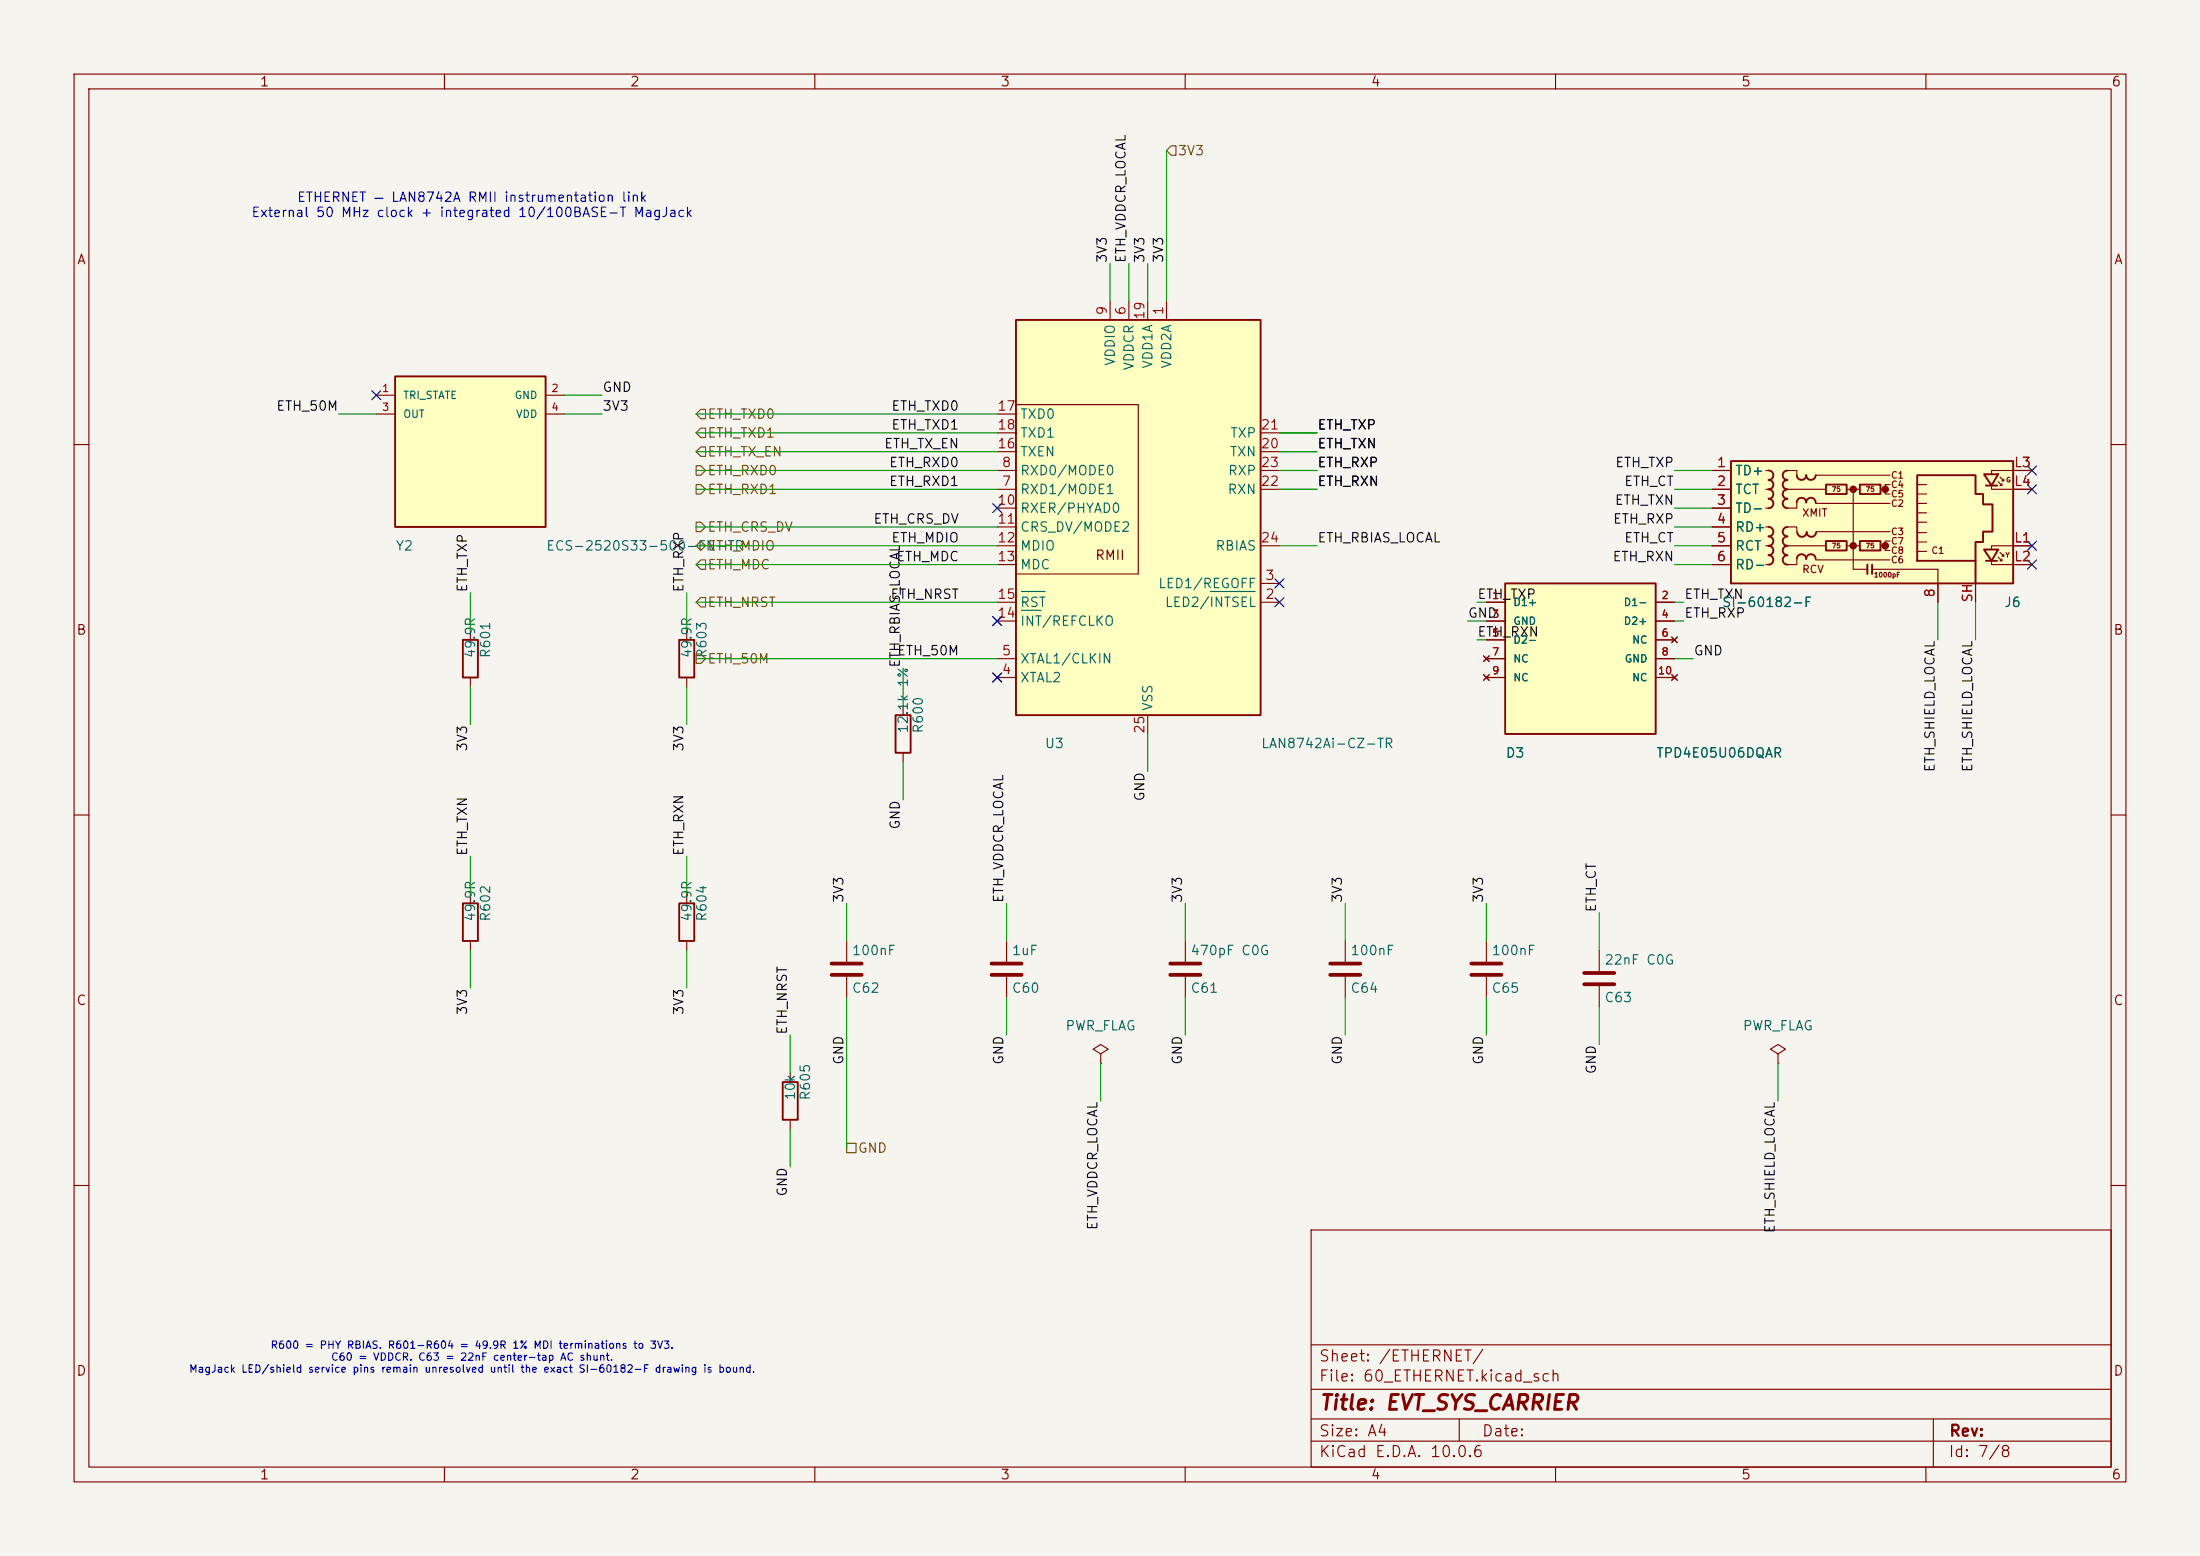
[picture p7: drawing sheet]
<svg xmlns="http://www.w3.org/2000/svg" width="297mm" height="210mm" viewBox="0 0 297 210" stroke-linecap="round" stroke-linejoin="round" font-family="sans-serif">
<path d="M0 0h297v210h-297z" fill="#f5f4ef" stroke="#f5f4ef" stroke-width=".14"/>
<g fill="none" stroke="#840000" stroke-width=".15">
<path d="M10 10h277v190h-277zM12 12h273v186h-273zM60 10v2M110 10v2M160 10v2M210 10v2M260 10v2M10 60h2M285 60h2M10 110h2M285 110h2M114.3 127v2.8"/>
<path d="M114.3 131.8v2.8M215.9 128.3v2.8M215.9 133.1v2.8M10 160h2M177 166h108v32h-108zM285 160h2M60 198v2M110 198v2M160 198v2M177 194.5h108M177 191.5h108M177 187.5h108"/>
<path d="M177 181.5h108M197 191.5v3M210 198v2M260 198v2M261 191.5v6.5"/>
</g>
<path d="M112.3 130h4M112.3 131.6h4M213.9 131.3h4M213.9 132.8h4" fill="none" stroke="#840000" stroke-width=".51"/>
<path d="M233.7 62.2h38.1v16.5h-38.1z" fill="#ffffc2"/>
<g fill="#840000" stroke="#840000" stroke-width=".51">
<circle cx="250.2" cy="66" r=".25"/>
<circle cx="250.2" cy="73.7" r=".25"/>
<circle cx="254.5" cy="66" r=".25"/>
<circle cx="254.5" cy="73.7" r=".25"/>
</g>
<g fill="none" stroke="#840000" stroke-width=".15">
<path d="M231.1 66h2.6M231.1 73.7h2.6M231.1 63.5h2.6M231.1 68.6h2.6M231.1 71.1h2.6M231.1 76.2h2.6M238.4 66h.4M238.4 73.7h.4M238.4 63.5h.4M238.4 68.6h.4M238.4 71.1h.4M238.4 76.2h.4"/>
<path d="M241.3 63.5h1.3v.6M241.3 71.1h1.3v.7M241.3 66h5.2M241.3 73.7h5.1M242.6 67.9v.7h-1.3M242.6 75.6v.6h-1.3M245.1 64.1h10M245.1 67.9h10M245.1 75.6h10M245.2 71.8h9.9M249.3 66h1.8M249.3 73.7h1.8"/>
<path d="M250.2 66v10.8h1.9M252.7 76.8h8.9v4.5M254 66h.5M254 73.7h.5M255.1 65.4h-.6v1.3h.6M255.1 73h-.6v1.3h.6M258.8 67.9h1.3M258.8 69.2h1.3M258.8 70.5h1.3M258.8 71.9h1.3M258.8 73.2h1.3M258.8 65.4h1.3"/>
<path d="M258.8 66.7h1.3M258.8 74.4h1.3M266.7 78.7v2.6M268.9 65.5v.5h5.4M268.9 75.7v.5h5.4M269.7 65l.6 .5h-.3M269.7 75.2l.6 .5h-.3M270 64.4l.5 .5h-.2M270 74.5l.5 .6h-.2M270.3 65.3v.2M270.3 75.4v.3M270.5 64.6v.3"/>
<path d="M270.5 74.8v.3M274.3 63.5h-5.4v.5M274.3 73.7h-5.4v.5"/>
</g>
<g fill="none" stroke="#840000" stroke-width=".25">
<path d="M233.7 62.2h38.1v16.5h-38.1zM238.8 71.1a.64 .64 0 0 1 .6 .7 .64 .64 0 0 1-.6 .6 .64 .64 0 0 1 .6 .6 .64 .64 0 0 1-.6 .7 .64 .64 0 0 1 .6 .6 .64 .64 0 0 1-.6 .6 .64 .64 0 0 1 .6 .7 .64 .64 0 0 1-.6 .6M238.8 63.5a.64 .64 0 0 1 .6 .6 .64 .64 0 0 1-.6 .7 .64 .64 0 0 1 .6 .6 .64 .64 0 0 1-.6 .6 .64 .64 0 0 1 .6 .7 .64 .64 0 0 1-.6 .6M238.8 67.3a.64 .64 0 0 1 .6 .6 .64 .64 0 0 1-.6 .7M241.3 63.5a.63 .63 0 0 0-.6 .6 .63 .63 0 0 0 .6 .7 .64 .64 0 0 0-.6 .6 .64 .64 0 0 0 .6 .6 .64 .64 0 0 0-.6 .7 .64 .64 0 0 0 .6 .6M241.3 71.1a.63 .63 0 0 0-.6 .7 .63 .63 0 0 0 .6 .6 .64 .64 0 0 0-.6 .6 .64 .64 0 0 0 .6 .7 .64 .64 0 0 0-.6 .6 .64 .64 0 0 0 .6 .6 .64 .64 0 0 0-.6 .7 .64 .64 0 0 0 .6 .6M241.3 67.3a.63 .63 0 0 0-.6 .6 .63 .63 0 0 0 .6 .7M245.1 64.1a.64 .64 0 0 1-.6 .7 .64 .64 0 0 1-.7-.7 .64 .64 0 0 1-.6 .7 .64 .64 0 0 1-.6-.7M245.1 67.8a.64 .64 0 0 0-.6-.6 .64 .64 0 0 0-.7 .6 .64 .64 0 0 0-.6-.6 .64 .64 0 0 0-.6 .6M245.1 75.4a.64 .64 0 0 0-.6-.6 .64 .64 0 0 0-.7 .6 .64 .64 0 0 0-.6-.6 .64 .64 0 0 0-.6 .6M245.2 71.8a.64 .64 0 0 1-.7 .7 .64 .64 0 0 1-.6-.7 .64 .64 0 0 1-.6 .7 .64 .64 0 0 1-.7-.7M246.5 65.4h2.8v1.3h-2.8z"/>
<path d="M246.5 73h2.8v1.3h-2.8zM251.1 65.4h2.8v1.3h-2.8zM251.1 73h2.8v1.3h-2.8zM252.1 76.2v1.3M252.7 76.2v1.3M258.8 64.1h7.9v2.6h1v1.4h1.3v3.7h-1.3v1.4h-1v2.5h-7.9zM266.7 75.7v3M267.8 64h1.9l-.8 1.5zM267.8 74.2h1.9l-.8 1.5zM268.1 65.5h1.5M268.1 75.7h1.5"/>
</g>
<path d="M203.2 78.7h20.3v20.4h-20.3z" fill="#ffffc2"/>
<path d="M203.2 78.7h20.3v20.4h-20.3zM62.5 86.4h2v5h-2zM91.7 86.4h2v5h-2z" fill="none" stroke="#840000" stroke-width=".25"/>
<g fill="none" stroke="#840000" stroke-width=".15">
<path d="M63.5 85.1v1.3M63.5 91.4v1.3M92.7 85.1v1.3M92.7 91.4v1.3M200.3 88.5l.7 .8M200.3 91.1l.7 .7M200.7 81.3h2.5M200.7 83.8h2.5M200.7 86.4h2.5M200.7 88.9h2.5M200.7 91.4h2.5M201 88.5l-.7 .8"/>
<path d="M201 91.1l-.7 .7M223.5 81.3h2.6M223.5 83.8h2.6M223.5 86.4h2.6M223.5 88.9h2.6M223.5 91.4h2.6M225.7 86l.7 .7M225.7 91.1l.7 .7M226.4 86l-.7 .7M226.4 91.1l-.7 .7M240 142.2l1-.6-1-.6-1 .6 1 .6v1.3M240 143.5h.1"/>
</g>
<path d="M137.2 43.2h33v53.3h-33z" fill="#ffffc2"/>
<path d="M137.2 43.2h33v53.3h-33zM120.9 96.5h2v5.1h-2zM62.5 121.9h2v5.1h-2zM105.7 146.1h2v5h-2z" fill="none" stroke="#840000" stroke-width=".25"/>
<g fill="none" stroke="#840000" stroke-width=".15">
<path d="M134.6 55.9h2.6M134.6 58.4h2.6M137.2 54.6h16.5v22.9h-16.5M149.9 40.6v2.6M152.4 40.6v2.6M154.9 40.6v2.6M157.5 40.6v2.6M170.2 58.4h2.5M134.6 66h2.6M134.6 63.5h2.6M134.6 68.6h2.6M134.6 71.1h2.6"/>
<path d="M134.6 73.7h2.6M134.6 76.2h2.6M134.6 61h2.6M170.2 78.7h2.5M170.2 66h2.5M170.2 63.5h2.5M170.2 73.7h2.5M170.2 61h2.5M121.9 95.3v1.2M134.6 81.3h2.6M134.6 91.4h2.6M134.6 88.9h2.6"/>
<path d="M134.6 83.8h2.6M154.9 96.5v2.6M170.2 81.3h2.5M121.9 101.6v1.3M63.5 120.7v1.2M63.5 127v1.3M135.9 127v2.8M135.9 131.8v2.8M160 127v2.8M160 131.8v2.8M181.6 127v2.8M181.6 131.8v2.8"/>
<path d="M106.7 144.8v1.3M106.7 151.1v1.3M148.6 142.2l1-.6-1-.6-1 .6 1 .6v1.3M148.6 143.5h.1"/>
</g>
<path d="M137.9 79.8h3.2M163.4 79.8h6M137.9 82.4h2.6" fill="none" stroke="#006464" stroke-width=".15"/>
<path d="M133.9 130h4M133.9 131.6h4M158 130h4.1M158 131.6h4.1M179.6 130h4M179.6 131.6h4" fill="none" stroke="#840000" stroke-width=".51"/>
<path d="M53.3 50.8h20.4v20.3h-20.4z" fill="#ffffc2"/>
<path d="M53.3 50.8h20.4v20.3h-20.4zM91.7 121.9h2v5.1h-2z" fill="none" stroke="#840000" stroke-width=".25"/>
<g fill="none" stroke="#840000" stroke-width=".15">
<path d="M50.8 53.3h2.5M50.8 55.9h2.5M73.7 53.3h2.5M73.7 55.9h2.5M231.1 63.5h2.6M231.1 66h2.6M231.1 68.6h2.6M231.1 71.1h2.6M231.1 73.7h2.6M231.1 76.2h2.6M261.6 78.7v2.6M266.7 78.7v2.6"/>
<path d="M271.8 63.5h2.5M271.8 66h2.5M271.8 73.7h2.5M271.8 76.2h2.5M200.3 88.5l.7 .8M200.3 91.1l.7 .7M200.7 81.3h2.5M200.7 83.8h2.5M200.7 86.4h2.5M200.7 88.9h2.5M200.7 91.4h2.5M201 88.5l-.7 .8"/>
<path d="M201 91.1l-.7 .7M223.5 81.3h2.6M223.5 83.8h2.6M223.5 86.4h2.6M223.5 88.9h2.6M223.5 91.4h2.6M225.7 86l.7 .7M225.7 91.1l.7 .7M226.4 86l-.7 .7M226.4 91.1l-.7 .7M92.7 120.7v1.2M92.7 127v1.3"/>
<path d="M200.7 127v2.8M200.7 131.8v2.8"/>
</g>
<path d="M198.6 130h4.1M198.6 131.6h4.1" fill="none" stroke="#840000" stroke-width=".51"/>
<path d="M158.1 19.7h.6v1.3h-.6l-.6-.7zM94.6 57.8h.6v1.3h-.6l-.6-.7zM94.6 55.2h.6v1.3h-.6l-.6-.6zM94 65.4h.6l.6 .6-.6 .7h-.6zM94 62.9h.6l.6 .6-.6 .6h-.6zM94 73.7l.6-.7 .6 .7-.6 .6zM94 70.5h.6l.6 .6-.6 .7h-.6zM94.6 60.3h.6v1.3h-.6l-.6-.6zM94.6 75.6h.6v1.2h-.6l-.6-.6zM94 88.3h.6l.6 .6-.6 .6h-.6zM94.6 80.6h.6v1.3h-.6l-.6-.6zM114.3 154.3h1.3v1.3h-1.3z" fill="none" stroke="#725600" stroke-width=".15"/>
<g fill="none" stroke="#009600" stroke-width=".15">
<path d="M149.9 35.6v5M152.4 35.6v5M154.9 35.6v5M157.5 20.3v20.3M45.7 55.9h5.1M76.2 55.9h5.1M76.2 53.3h5.1M94 58.4h40.6M94 55.9h40.6M172.7 58.4h5.1M94 76.2h40.6M94 63.5h40.6"/>
<path d="M94 71.1h40.6M94 66h40.6M94 73.7h40.6M94 61h40.6M172.7 63.5h5.1M172.7 66h5.1M172.7 73.7h5.1M172.7 61h5.1M226.1 76.2h5M226.1 63.5h5M226.1 68.6h5M226.1 71.1h5"/>
<path d="M226.1 66h5M226.1 73.7h5M63.5 80v5.1M63.5 92.7v5.1M92.7 80v5.1M92.7 92.7v5.1M94 81.3h40.6M94 88.9h40.6M121.9 90.2v5.1M154.9 99.1v5M198.1 83.8h2.6M199.4 81.3h1.3"/>
<path d="M199.4 86.4h1.3M226.1 81.3h1.2M226.1 83.8h1.2M226.1 88.9h2.5M261.6 81.3v5.1M266.7 81.3v5.1M63.5 115.6v5.1M92.7 115.6v5.1M121.9 102.9v5.1M63.5 128.3v5.1M92.7 128.3v5.1M106.7 139.7v5.1"/>
<path d="M114.3 121.9v5.1M114.3 134.6v20.3M135.9 121.9v5.1M135.9 134.6v5.1M160 121.9v5.1M160 134.6v5.1M181.6 121.9v5.1M181.6 134.6v5.1M200.7 121.9v5.1M200.7 134.6v5.1M215.9 123.2v5.1M215.9 135.9v5.1"/>
<path d="M106.7 152.4v5.1M148.6 143.5v5.1M240 143.5v5.1"/>
</g>
<g fill="none" stroke="#000084" stroke-width=".15">
<path d="M50.2 52.7l1.2 1.2M51.4 52.7l-1.2 1.2M134 68l1.2 1.2M135.2 68l-1.2 1.2M172.1 78.1l1.2 1.2M173.3 78.1l-1.2 1.2M273.7 62.9l1.2 1.2M273.7 65.4l1.2 1.2M273.7 73.1l1.2 1.2M273.7 75.6l1.2 1.2M274.9 62.9l-1.2 1.2M274.9 65.4l-1.2 1.2"/>
<path d="M274.9 73.1l-1.2 1.2M274.9 75.6l-1.2 1.2M134 83.2l1.2 1.2M134 90.8l1.2 1.2M135.2 83.2l-1.2 1.2M135.2 90.8l-1.2 1.2M172.1 80.7l1.2 1.2M173.3 80.7l-1.2 1.2"/>
</g>
<text font-size="2" fill="#840000" x="178" y="190.8">Title: EVT_SYS_CARRIER</text>
<g font-size="1.5" fill="#840000">
<text x="178" y="184.1">Sheet: /ETHERNET/</text>
<text x="178" y="186.8">File: 60_ETHERNET.kicad_sch</text>
<text x="178" y="197">KiCad E.D.A. 10.0.6</text>
<text x="178" y="194.2">Size: A4</text>
<text x="200" y="194.2">Date:</text>
<text x="263" y="197">Id: 7/8</text>
<text x="263" y="194.2">Rev:</text>
</g>
<g font-size="1.3" fill="#840000">
<text x="35" y="12">1</text>
<text x="85" y="12">2</text>
<text x="135" y="12">3</text>
<text x="185" y="12">4</text>
<text x="235" y="12">5</text>
<text x="285" y="12">6</text>
<text x="10.3" y="36">A</text>
<text x="285.3" y="36">A</text>
<text x="147.8" y="75.9">RMII</text>
<text x="10.2" y="86">B</text>
<text x="285.2" y="86">B</text>
<text x="10.2" y="136">C</text>
<text x="285.2" y="136">C</text>
<text x="10.2" y="186">D</text>
<text x="285.2" y="186">D</text>
<text x="35" y="200">1</text>
<text x="85" y="200">2</text>
<text x="135" y="200">3</text>
<text x="185" y="200">4</text>
<text x="235" y="200">5</text>
<text x="285" y="200">6</text>
</g>
<g font-size="1.3" fill="#725600">
<text x="158.9" y="21.3">3V3</text>
<text x="95.4" y="59.4">ETH_TXD1</text>
<text x="95.4" y="56.8">ETH_TXD0</text>
<text x="95.4" y="61.9">ETH_TX_EN</text>
<text x="95.4" y="64.5">ETH_RXD0</text>
<text x="95.4" y="67">ETH_RXD1</text>
<text x="95.4" y="77.2">ETH_MDC</text>
<text x="95.4" y="74.6">ETH_MDIO</text>
<text x="95.4" y="72.1">ETH_CRS_DV</text>
<text x="95.4" y="82.2">ETH_NRST</text>
<text x="95.4" y="89.9">ETH_50M</text>
<text x="115.7" y="155.9">GND</text>
</g>
<g font-size="1.3" fill="#0000c2">
<text x="33.8" y="29.6">External 50 MHz clock + integrated 10/100BASE-T MagJack</text>
<text x="40" y="27.6">ETHERNET — LAN8742A RMII instrumentation link</text>
</g>
<g font-size="1.3" fill="#0f0f0f">
<text x="149.7" y="35.6" transform="rotate(-90 149.7 35.6)">3V3</text>
<text x="152.3" y="35.6" transform="rotate(-90 152.3 35.6)">ETH_VDDCR_LOCAL</text>
<text x="154.8" y="35.6" transform="rotate(-90 154.8 35.6)">3V3</text>
<text x="157.4" y="35.6" transform="rotate(-90 157.4 35.6)">3V3</text>
<text x="81.3" y="53.2">GND</text>
<text x="37.2" y="55.8">ETH_50M</text>
<text x="81.3" y="55.8">3V3</text>
<text x="120.2" y="55.8">ETH_TXD0</text>
<text x="120.2" y="58.3">ETH_TXD1</text>
<text x="177.8" y="58.3">ETH_TXP</text>
<text x="119.3" y="60.8">ETH_TX_EN</text>
<text x="119.9" y="63.4">ETH_RXD0</text>
<text x="119.9" y="65.9">ETH_RXD1</text>
<text x="177.8" y="60.8">ETH_TXN</text>
<text x="177.8" y="63.4">ETH_RXP</text>
<text x="177.8" y="65.9">ETH_RXN</text>
<text x="218" y="63.4">ETH_TXP</text>
<text x="219.2" y="65.9">ETH_CT</text>
<text x="117.8" y="71">ETH_CRS_DV</text>
<text x="217.7" y="71">ETH_RXP</text>
<text x="217.9" y="68.5">ETH_TXN</text>
<text x="120.2" y="73.5">ETH_MDIO</text>
<text x="120.9" y="76.1">ETH_MDC</text>
<text x="177.8" y="73.5">ETH_RBIAS_LOCAL</text>
<text x="217.6" y="76.1">ETH_RXN</text>
<text x="219.2" y="73.5">ETH_CT</text>
<text x="63.4" y="80" transform="rotate(-90 63.4 80)">ETH_TXP</text>
<text x="92.6" y="80" transform="rotate(-90 92.6 80)">ETH_RXP</text>
<text x="120.1" y="81.2">ETH_NRST</text>
<text x="198.1" y="83.7">GND</text>
<text x="199.4" y="81.2">ETH_TXP</text>
<text x="227.3" y="81.2">ETH_TXN</text>
<text x="227.3" y="83.7">ETH_RXP</text>
<text x="121" y="88.8">ETH_50M</text>
<text x="199.4" y="86.2">ETH_RXN</text>
<text x="228.6" y="88.8">GND</text>
<text x="121.8" y="90.2" transform="rotate(-90 121.8 90.2)">ETH_RBIAS_LOCAL</text>
<text x="63.4" y="101.5" transform="rotate(-90 63.4 101.5)">3V3</text>
<text x="92.6" y="101.5" transform="rotate(-90 92.6 101.5)">3V3</text>
<text x="261.5" y="104.3" transform="rotate(-90 261.5 104.3)">ETH_SHIELD_LOCAL</text>
<text x="266.6" y="104.3" transform="rotate(-90 266.6 104.3)">ETH_SHIELD_LOCAL</text>
<text x="121.8" y="112" transform="rotate(-90 121.8 112)">GND</text>
<text x="154.8" y="108.2" transform="rotate(-90 154.8 108.2)">GND</text>
<text x="63.4" y="115.6" transform="rotate(-90 63.4 115.6)">ETH_TXN</text>
<text x="92.6" y="115.6" transform="rotate(-90 92.6 115.6)">ETH_RXN</text>
<text x="114.2" y="121.9" transform="rotate(-90 114.2 121.9)">3V3</text>
<text x="135.8" y="121.9" transform="rotate(-90 135.8 121.9)">ETH_VDDCR_LOCAL</text>
<text x="159.9" y="121.9" transform="rotate(-90 159.9 121.9)">3V3</text>
<text x="181.5" y="121.9" transform="rotate(-90 181.5 121.9)">3V3</text>
<text x="200.5" y="121.9" transform="rotate(-90 200.5 121.9)">3V3</text>
<text x="215.8" y="123.2" transform="rotate(-90 215.8 123.2)">ETH_CT</text>
<text x="63.4" y="137.1" transform="rotate(-90 63.4 137.1)">3V3</text>
<text x="92.6" y="137.1" transform="rotate(-90 92.6 137.1)">3V3</text>
<text x="106.6" y="139.7" transform="rotate(-90 106.6 139.7)">ETH_NRST</text>
<text x="114.2" y="143.8" transform="rotate(-90 114.2 143.8)">GND</text>
<text x="135.8" y="143.8" transform="rotate(-90 135.8 143.8)">GND</text>
<text x="159.9" y="143.8" transform="rotate(-90 159.9 143.8)">GND</text>
<text x="181.5" y="143.8" transform="rotate(-90 181.5 143.8)">GND</text>
<text x="200.5" y="143.8" transform="rotate(-90 200.5 143.8)">GND</text>
<text x="215.8" y="145.1" transform="rotate(-90 215.8 145.1)">GND</text>
<text x="106.6" y="161.6" transform="rotate(-90 106.6 161.6)">GND</text>
<text x="148.5" y="166.1" transform="rotate(-90 148.5 166.1)">ETH_VDDCR_LOCAL</text>
<text x="239.9" y="166.5" transform="rotate(-90 239.9 166.5)">ETH_SHIELD_LOCAL</text>
</g>
<g font-size="1.3" fill="#a90000">
<text x="149.7" y="42.6" transform="rotate(-90 149.7 42.6)">9</text>
<text x="152.3" y="42.6" transform="rotate(-90 152.3 42.6)">6</text>
<text x="154.8" y="43.2" transform="rotate(-90 154.8 43.2)">19</text>
<text x="157.3" y="42.6" transform="rotate(-90 157.3 42.6)">1</text>
<text x="134.6" y="55.7">17</text>
<text x="134.6" y="58.3">18</text>
<text x="170.1" y="58.3">21</text>
<text x="134.6" y="60.8">16</text>
<text x="135.2" y="65.9">7</text>
<text x="135.2" y="63.4">8</text>
<text x="170.1" y="60.8">20</text>
<text x="170.1" y="65.9">22</text>
<text x="170.1" y="63.4">23</text>
<text x="231.7" y="63.4">1</text>
<text x="231.7" y="65.9">2</text>
<text x="271.8" y="63.4">L3</text>
<text x="271.8" y="65.9">L4</text>
<text x="134.6" y="68.4">10</text>
<text x="134.6" y="71">11</text>
<text x="231.7" y="68.4">3</text>
<text x="231.7" y="71">4</text>
<text x="134.6" y="73.5">12</text>
<text x="134.6" y="76.1">13</text>
<text x="170.1" y="73.5">24</text>
<text x="231.7" y="73.5">5</text>
<text x="231.7" y="76.1">6</text>
<text x="271.8" y="73.5">L1</text>
<text x="271.8" y="76.1">L2</text>
<text x="134.6" y="83.7">14</text>
<text x="134.6" y="81.1">15</text>
<text x="170.7" y="81.1">2</text>
<text x="170.7" y="78.6">3</text>
<text x="261.5" y="80.7" transform="rotate(-90 261.5 80.7)">8</text>
<text x="266.6" y="81.4" transform="rotate(-90 266.6 81.4)">SH</text>
<text x="135.2" y="88.8">5</text>
<text x="135.2" y="91.3">4</text>
<text x="154.8" y="99.1" transform="rotate(-90 154.8 99.1)">25</text>
</g>
<g font-size="1.3" fill="#006464">
<text x="150.8" y="49.5" transform="rotate(-90 150.8 49.5)">VDDIO</text>
<text x="153.4" y="50.1" transform="rotate(-90 153.4 50.1)">VDDCR</text>
<text x="155.9" y="49.8" transform="rotate(-90 155.9 49.8)">VDD1A</text>
<text x="158.4" y="49.8" transform="rotate(-90 158.4 49.8)">VDD2A</text>
<text x="137.6" y="56.8">TXD0</text>
<text x="137.6" y="59.4">TXD1</text>
<text x="166" y="59.4">TXP</text>
<text x="137.6" y="64.5">RXD0/MODE0</text>
<text x="137.6" y="61.9">TXEN</text>
<text x="165.7" y="64.5">RXP</text>
<text x="165.9" y="61.9">TXN</text>
<text x="234.2" y="64.5">TD+</text>
<text x="137.6" y="67">RXD1/MODE1</text>
<text x="137.6" y="69.5">RXER/PHYAD0</text>
<text x="165.6" y="67">RXN</text>
<text x="234.2" y="67">TCT</text>
<text x="234.2" y="69.5">TD-</text>
<text x="53.3" y="74.6">Y2</text>
<text x="73.6" y="74.6">ECS-2520S33-500-FN-TR</text>
<text x="137.6" y="72.1">CRS_DV/MODE2</text>
<text x="137.6" y="74.6">MDIO</text>
<text x="137.6" y="77.2">MDC</text>
<text x="164" y="74.6">RBIAS</text>
<text x="234.2" y="72.1">RD+</text>
<text x="234.2" y="74.6">RCT</text>
<text x="234.2" y="77.2">RD-</text>
<text x="137.6" y="82.2">RST</text>
<text x="156.3" y="79.7">LED1/REGOFF</text>
<text x="157.2" y="82.2">LED2/INTSEL</text>
<text x="232.4" y="82.2">SI-60182-F</text>
<text x="270.5" y="82.2">J6</text>
<text x="64.5" y="88.9" transform="rotate(-90 64.5 88.9)">49.9R</text>
<text x="66.5" y="88.9" transform="rotate(-90 66.5 88.9)">R601</text>
<text x="93.7" y="88.9" transform="rotate(-90 93.7 88.9)">49.9R</text>
<text x="95.7" y="88.9" transform="rotate(-90 95.7 88.9)">R603</text>
<text x="137.6" y="89.9">XTAL1/CLKIN</text>
<text x="137.6" y="84.8">INT/REFCLKO</text>
<text x="137.6" y="92.4">XTAL2</text>
<text x="122.9" y="99.1" transform="rotate(-90 122.9 99.1)">12.1k 1%</text>
<text x="124.9" y="99.1" transform="rotate(-90 124.9 99.1)">R600</text>
<text x="141" y="101.3">U3</text>
<text x="155.9" y="96" transform="rotate(-90 155.9 96)">VSS</text>
<text x="170.2" y="101.3">LAN8742Ai-CZ-TR</text>
<text x="203.2" y="102.6">D3</text>
<text x="223.5" y="102.6">TPD4E05U06DQAR</text>
<text x="64.5" y="124.5" transform="rotate(-90 64.5 124.5)">49.9R</text>
<text x="66.5" y="124.5" transform="rotate(-90 66.5 124.5)">R602</text>
<text x="93.7" y="124.5" transform="rotate(-90 93.7 124.5)">49.9R</text>
<text x="95.7" y="124.5" transform="rotate(-90 95.7 124.5)">R604</text>
<text x="114.9" y="129.2">100nF</text>
<text x="136.5" y="129.2">1uF</text>
<text x="160.6" y="129.2">470pF C0G</text>
<text x="182.2" y="129.2">100nF</text>
<text x="201.3" y="129.2">100nF</text>
<text x="216.5" y="130.5">22nF C0G</text>
<text x="114.9" y="134.3">C62</text>
<text x="136.5" y="134.3">C60</text>
<text x="160.6" y="134.3">C61</text>
<text x="182.2" y="134.3">C64</text>
<text x="201.3" y="134.3">C65</text>
<text x="216.5" y="135.6">C63</text>
<text x="143.7" y="139.4">PWR_FLAG</text>
<text x="235.2" y="139.4">PWR_FLAG</text>
<text x="107.6" y="148.6" transform="rotate(-90 107.6 148.6)">10k</text>
<text x="109.7" y="148.6" transform="rotate(-90 109.7 148.6)">R605</text>
</g>
<g font-size="1" fill="#a90000">
<text x="51.5" y="53.2">1</text>
<text x="74.4" y="53.2">2</text>
<text x="51.5" y="55.7">3</text>
<text x="74.4" y="55.7">4</text>
<text x="201.4" y="81.1">1</text>
<text x="201.4" y="83.6">3</text>
<text x="224.2" y="81.1">2</text>
<text x="224.2" y="83.6">4</text>
<text x="201.4" y="86.2">5</text>
<text x="201.4" y="88.7">7</text>
<text x="224.2" y="86.2">6</text>
<text x="224.2" y="88.7">8</text>
<text x="201.4" y="91.3">9</text>
<text x="223.7" y="91.3">10</text>
</g>
<g font-size="1" fill="#006464">
<text x="54.4" y="54.1">TRI_STATE</text>
<text x="54.4" y="56.6">OUT</text>
<text x="69.4" y="54.1">GND</text>
<text x="69.6" y="56.6">VDD</text>
<text x="204.2" y="82">D1+</text>
<text x="219.1" y="82">D1-</text>
<text x="204.2" y="84.6">GND</text>
<text x="204.2" y="87.1">D2-</text>
<text x="204.2" y="89.7">NC</text>
<text x="219.1" y="84.6">D2+</text>
<text x="219.3" y="89.7">GND</text>
<text x="220.3" y="87.1">NC</text>
<text x="204.2" y="92.2">NC</text>
<text x="220.3" y="92.2">NC</text>
</g>
<g font-size="1" fill="#840000">
<text x="243.2" y="70">XMIT</text>
<text x="243.2" y="77.6">RCV</text>
</g>
<g font-size="1" fill="#0000c2">
<text x="25.4" y="185.5">MagJack LED/shield service pins remain unresolved until the exact SI-60182-F drawing is bound.</text>
<text x="36.4" y="182.3">R600 = PHY RBIAS. R601-R604 = 49.9R 1% MDI terminations to 3V3.</text>
<text x="44.6" y="183.9">C60 = VDDCR. C63 = 22nF center-tap AC shunt.</text>
</g>
<g font-size=".9" fill="#840000">
<text x="255.2" y="64.8">C1</text>
<text x="255.2" y="66.1">C4</text>
<text x="255.2" y="67.3">C5</text>
<text x="255.2" y="68.6">C2</text>
<text x="255.2" y="72.4">C3</text>
<text x="255.2" y="73.7">C7</text>
<text x="255.2" y="75">C8</text>
<text x="255.2" y="76.2">C6</text>
<text x="260.7" y="75">C1</text>
</g>
<g font-size=".6" fill="#840000">
<text x="270.8" y="65.2">G</text>
<text x="247.2" y="66.5">75</text>
<text x="251.8" y="66.5">75</text>
<text x="247.2" y="74.1">75</text>
<text x="251.8" y="74.1">75</text>
<text x="270.7" y="75.4">Y</text>
<text x="252.9" y="78.1">1000pF</text>
</g>
</svg>
